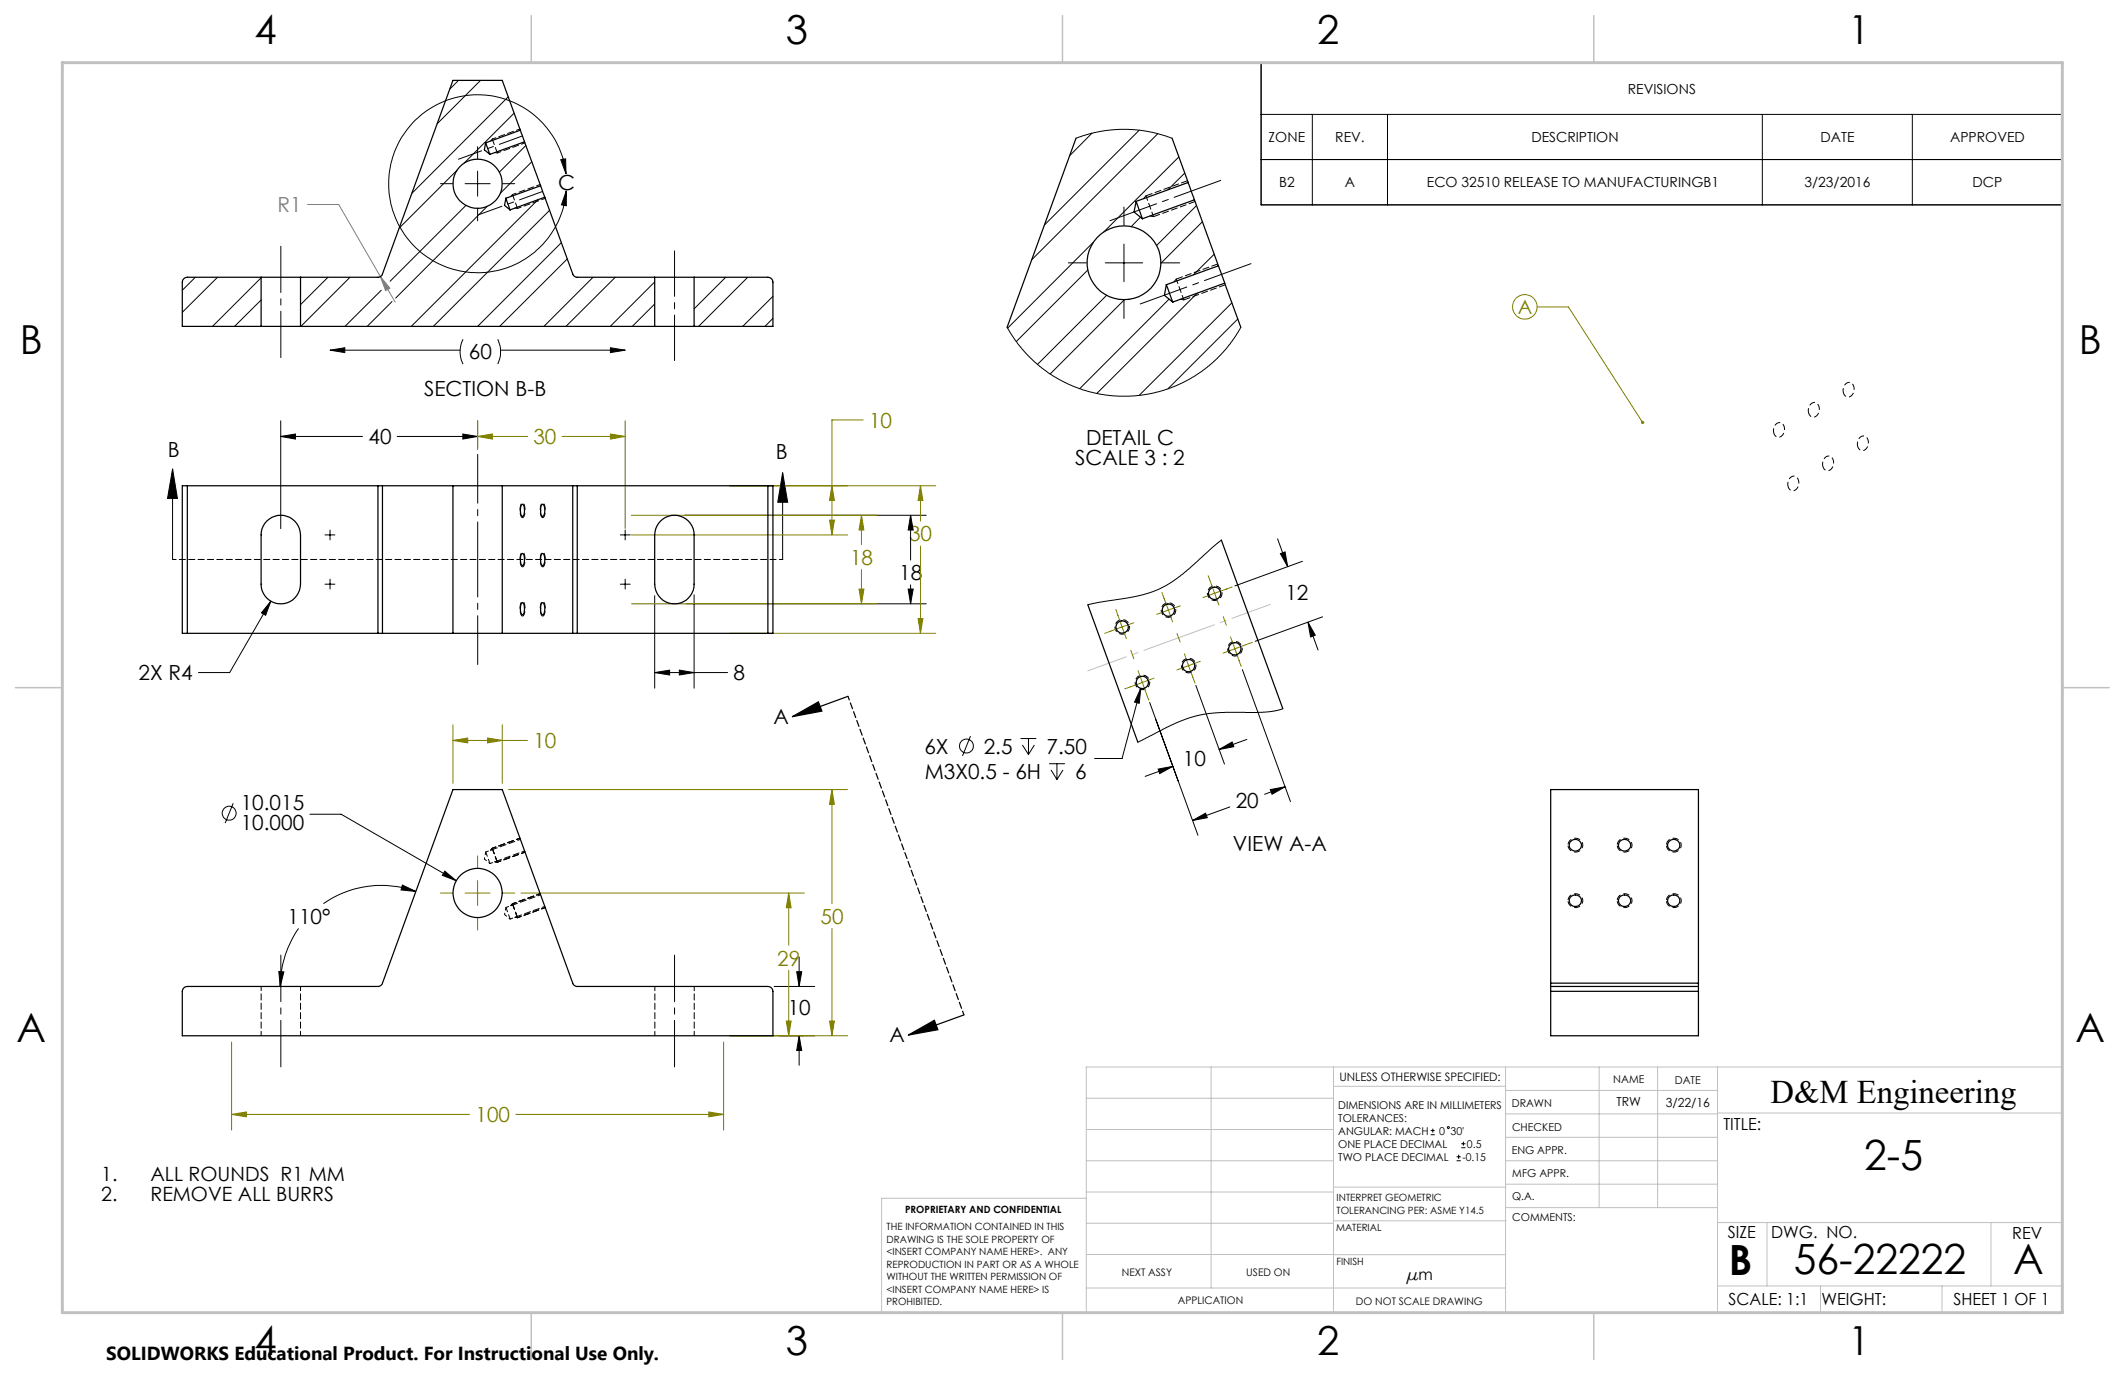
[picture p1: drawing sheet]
<svg xmlns="http://www.w3.org/2000/svg" width="432mm" height="279mm" viewBox="0 0 432 279" stroke-linecap="round" stroke-linejoin="round" font-family="sans-serif">
<g fill="none" stroke="#000" stroke-width=".2">
<path d="M256.3 12.7h162.8v28.9h-162.8zM89.5 37.3h2.5M94.5 37.3h5.1M97 29.8v2.4M97 34.8v5.1M102.1 37.3h2.5M113.9 32.5l1-.2 .1 3zM115 35.3a18.1 18.1 0 0 0-27.8-13 18.1 18.1 0 0 0 .6 30.7 18.1 18.1 0 0 0 27.3-14.2M115.1 38.8v3l-1-.2zM256.3 32.4h162.8M256.3 23.2h162.8M266.7 23.2v18.4"/>
<path d="M281.9 23.2v18.4M358.1 23.2v18.4M388.6 23.2v18.4M97 42.4v2.5M217.1 53.4h3.7M224.6 53.4h7.6M228.4 42.1v3.7M228.4 49.6v7.6M236 53.4h3.7M67.1 71.2l3-.5v.9zM67.1 71.2h26.4M94.1 68.9a5.6 5.6 0 0 0 0 5.1"/>
<path d="M101.1 68.9a5.9 5.9 0 0 1 0 5.1M101.7 71.2h25.3M124 70.7l3 .5-3 .4zM228.4 61v3.7M35.1 95.3l1 6h-2.1zM35.1 95.3v18.4M57 88.7l3-.5v1zM57 85.5v21.9M57 88.7h16.7M80.7 88.7h16.3M94.1 88.2l2.9 .5-2.9 .5zM97 85.5v5.6"/>
<path d="M159 96.1l1.1 6h-2.1zM159 96.1v17.6M66 118.7h2.1M66 108.7h2.1M67.1 107.7v2M67.1 117.7v2M126 118.7h2.1M126 108.7h2.1M127 107.7v2M127 117.7v2M139.1 104.7h49.1M184.5 119.7h1.1l-.6 3z"/>
<path d="M185 104.7l.6 3h-1.1zM185 104.7v9.1M185 118.9v3.8M259.6 109.5l2.1 5.6M260.2 112.5l.9-.4 .6 3zM264.7 114.1l-13.8 5M55 122.2l-1 2.8-.9-.5zM55 122.2l-8.3 14.5h-6.4M133 136.7l3.1-.5v1zM133 136.7h14.8M133 121v18.8M138 136.2l3 .5-3 .5z"/>
<path d="M139.5 122.7h48.7M141 120.9v18.9M231.8 139.9l-.3 3-1-.2zM231.8 139.9l-3.8 14.2h-5.6M243 139.3l5.8 16M252.4 136.1l9.8 26.8M265.8 126.4l1.5 2.7-1 .3zM265.8 126.4l2 5.7M268.7 125.3l-13.6 5M197.2 149.6l-1.6 4M207.4 150.1h3.2M207.8 151.4l1.2 1.9"/>
<path d="M209 150.1v3.2M210.2 151.4l-1.2 1.9M213.2 155.2h3.2M213.6 156.5l1.2 1.9M214.8 155.2v3.2M216 156.5l-1.2 1.9M233.6 142.7l9.8 27M235.3 156.3l3-.6-2.6 1.5zM238.3 155.7l-5.6 2.1M247.7 152.3l2.7-1.5 .3 .9zM253.4 150.2l-5.7 2.1M261.1 159.9l-4.1 1.5"/>
<path d="M47.4 163.2l-1.6 4.1M63 165.5h6.3l23.4 13.5M81.8 179.8l2.7 1.4-3-.4zM90.4 177l2.3 2-2.8-1.1zM242.3 166.7l2.7-1.5 .3 1zM249.9 164l-7.6 2.7M258.1 160.4l3-.5-2.6 1.5zM56.7 197.4l1 .1-.8 2.9zM60.7 188.7a20.4 20.4 0 0 0-3.8 11.7M84.5 181.2a20.6 20.6 0 0 0-18.8 2.4M161.9 197.4h1l-.5 3zM162.4 194.5v5.9"/>
<path d="M157.3 200.4h8.3M158.3 210.5h7.3M162.4 210.5l.5 3h-1zM162.4 210.5v6M290.7 230.6h.8M290.7 229.7h.8M291.1 229.3v.9M296 235.9h.8M296 235.1h.8M296.4 234.6v.9M296.9 233.2h.9M296.9 232.4h.9"/>
<path d="M297.4 232v.8"/>
<circle cx="196.4" cy="151.6" r="1.41"/>
<circle cx="46.6" cy="165.2" r="1.41"/>
<circle cx="294.3" cy="229.1" r=".21"/>
</g>
<path d="M161 145.6l5.3-3 .7 1.9zM172.3 141.5l-11.3 4.1M184.6 210.3l5.3-3 .7 1.9zM195.9 206.2l-11.3 4.1" fill="none" stroke="#000" stroke-width=".25"/>
<g fill="none" stroke="#808000" stroke-width=".2">
<path d="M312.3 62.4h6.4l15.1 23.4M97 85.5v5.8M97 88.7h10.2M97 88.7l3-.5v1zM114.2 88.7h12.8M124 88.2l3 .5-3 .5zM127 85.5v21.9M148.3 98.7h41.8M169.1 98.7l.4 3h-.9zM175.4 85.3h-6.3v23.4M187 98.7v7.2M187 98.7l.5 3h-1z"/>
<path d="M128.3 108.7h43.9M128.3 104.7h49.9M168.6 105.7h.9l-.4 3zM174.6 119.7h.9l-.5 3zM175 104.7v6M175 115.7v7M175 104.7l.5 3h-.9zM187 110.9v17.8M245.5 117l1.3 3.5M250.4 119.3l-3.6 1.2M128.3 122.7h49.9M148.3 128.7h41.8"/>
<path d="M186.5 125.7h1l-.5 3zM226.7 123.8l1.3 3.6M228 127.4l.9 2.4M228 127.4l-3.5 1.3M230.4 126.5l-2.4 .9M231.2 136.3l.9 2.4M232.1 138.7l1.3 3.6M232.1 138.7l-3.5 1.3M234.5 137.8l-2.4 .9M236.1 120.4l1.3 3.6M237.4 124l.9 2.4M237.4 124l-2.4 .8"/>
<path d="M239.8 123.1l-2.4 .9M240.7 132.9l.8 2.4M241.5 135.3l1.3 3.5M241.5 135.3l-2.4 .8M243.9 134.4l-2.4 .9M246.8 120.5l.9 2.4M246.8 120.5l-2.4 .9M250 129.4l.9 2.4M250.9 131.8l1.3 3.6M250.9 131.8l-2.4 .9M254.5 130.5l-3.6 1.3M92 147.3v11.9"/>
<path d="M92 150.5h15.2M92 150.5l3-.5v1zM99.1 150l3 .5-3 .5zM102.1 147.3v11.9M97 173.9v2.5M97 178.9v5.1M103.3 160.4h68.9M169.1 160.4v23.2M169.1 160.4l.4 3h-.9zM89.5 181.5h2.5M94.5 181.5h5.1M97 186.5v2.5"/>
<path d="M102.1 181.5h2.5M105.9 181.5h57.5M160.3 181.5v10.6M160.3 197.1v13.4M160.3 181.5l.5 3h-1zM169.1 188.7v21.8M47.1 211.7v17.9M147 211.7v17.9M148.2 210.5h24M159.8 207.5h1l-.5 3zM168.6 207.5h.9l-.4 3zM47.1 226.4h48.3"/>
<path d="M47.1 226.4l3-.4v.9zM104.8 226.4h42.2M144 226l3 .4-3 .5z"/>
<circle cx="309.8" cy="62.4" r="2.5"/>
</g>
<path d="M62.5 41.6h6.3l11.5 19.8M77.3 56.2l1.9 2.4-.8 .5z" fill="none" stroke="#808080" stroke-width=".2"/>
<path d="M318.6 171.7a1.45 1.45 0 0 1 1.5-1.5 1.45 1.45 0 0 1 1.4 1.5 1.45 1.45 0 0 1-1.5 1.4h-.1a1.44 1.44 0 0 1-1.3-1.4M328.6 171.7a1.45 1.45 0 0 1 1.5-1.5 1.45 1.45 0 0 1 1.4 1.5 1.45 1.45 0 0 1-1.5 1.4h-.1a1.44 1.44 0 0 1-1.3-1.4M338.6 171.7a1.45 1.45 0 0 1 1.5-1.5 1.45 1.45 0 0 1 1.4 1.5 1.45 1.45 0 0 1-1.5 1.4h-.1a1.44 1.44 0 0 1-1.3-1.4M318.6 183a1.45 1.45 0 0 1 1.5-1.5 1.45 1.45 0 0 1 1.4 1.5 1.45 1.45 0 0 1-1.5 1.4h-.1a1.44 1.44 0 0 1-1.3-1.4M328.6 183a1.45 1.45 0 0 1 1.5-1.5 1.45 1.45 0 0 1 1.4 1.5 1.45 1.45 0 0 1-1.5 1.4h-.1a1.44 1.44 0 0 1-1.3-1.4M338.6 183a1.45 1.45 0 0 1 1.5-1.5 1.45 1.45 0 0 1 1.4 1.5 1.45 1.45 0 0 1-1.5 1.4h-.1a1.44 1.44 0 0 1-1.3-1.4" fill="none" stroke="#000" stroke-width=".2" stroke-dasharray="1.3 .6" stroke-dashoffset="-.1" stroke-linecap="butt"/>
<path d="M106.2 115.2a2.61 2.61 0 0 1-.3-2.9 .34 .34 0 0 1 .5-.1 .34 .34 0 0 1 .2 .5 2.49 2.49 0 0 1-.4 2.5M106.2 105.2a2.61 2.61 0 0 1-.3-2.9 .34 .34 0 0 1 .5-.1 .34 .34 0 0 1 .2 .5 2.49 2.49 0 0 1-.4 2.5M110.3 115.2a2.61 2.61 0 0 1-.2-2.9 .34 .34 0 0 1 .4-.1 .34 .34 0 0 1 .2 .5 2.49 2.49 0 0 1-.4 2.5M110.3 105.2a2.61 2.61 0 0 1-.2-2.9 .34 .34 0 0 1 .4-.1 .34 .34 0 0 1 .2 .5 2.49 2.49 0 0 1-.4 2.5M106.2 125.2a2.61 2.61 0 0 1-.3-2.9 .34 .34 0 0 1 .5-.1 .34 .34 0 0 1 .2 .5 2.49 2.49 0 0 1-.4 2.5M110.3 125.2a2.61 2.61 0 0 1-.2-2.9 .34 .34 0 0 1 .4-.1 .34 .34 0 0 1 .2 .5 2.49 2.49 0 0 1-.4 2.5" fill="none" stroke="#000" stroke-width=".2" stroke-dasharray="1.3 .6" stroke-dashoffset=".1" stroke-linecap="butt"/>
<path d="M374.6 79.8a1.45 1.45 0 0 1 1.5-2 1.62 1.62 0 0 1 .6 1.7 1.62 1.62 0 0 1-1.3 1.2l-.5-.3-.3-.6M360.4 88a1.45 1.45 0 0 1 1.6-2.1 1.62 1.62 0 0 1 .6 1.7 1.62 1.62 0 0 1-1.3 1.2l-.6-.3-.3-.5M363.3 98.9a1.45 1.45 0 0 1 1.6-2.1 1.62 1.62 0 0 1 .6 1.7 1.62 1.62 0 0 1-1.3 1.2l-.6-.3-.3-.5M367.5 83.9a1.45 1.45 0 0 1 1.5-2 1.62 1.62 0 0 1 .6 1.6 1.62 1.62 0 0 1-1.2 1.3l-.6-.4-.3-.5M370.4 94.8a1.45 1.45 0 0 1 1.5-2.1 1.62 1.62 0 0 1 .6 1.7 1.62 1.62 0 0 1-1.2 1.2l-.6-.3-.3-.5M377.5 90.7a1.45 1.45 0 0 1 1.5-2 1.62 1.62 0 0 1 .6 1.6 1.62 1.62 0 0 1-1.3 1.3l-.5-.4-.3-.5" fill="none" stroke="#000" stroke-width=".2" stroke-dasharray="1.3 .6" stroke-dashoffset=".3" stroke-linecap="butt"/>
<path d="M226.6 127.9a1.5 1.5 0 0 1 1.5-2 1.5 1.5 0 0 1 1.3 2.1 1.5 1.5 0 0 1-2.5 .4l-.3-.5M230.7 139.2a1.5 1.5 0 0 1 1.5-2 1.5 1.5 0 0 1 1.3 2.1 1.5 1.5 0 0 1-2.5 .4l-.3-.5M236 124.5a1.5 1.5 0 0 1 1.5-2 1.5 1.5 0 0 1 1.3 2.1 1.5 1.5 0 0 1-2.5 .4l-.3-.5M240.1 135.8a1.5 1.5 0 0 1 1.5-2.1 1.5 1.5 0 0 1 1.3 2.2 1.5 1.5 0 0 1-2.5 .4l-.3-.5M245.4 121.1a1.5 1.5 0 0 1 1.5-2.1 1.5 1.5 0 0 1 1.3 2.2 1.5 1.5 0 0 1-2.5 .4l-.3-.5M249.5 132.3a1.5 1.5 0 0 1 1.5-2 1.5 1.5 0 0 1 1.3 2.2 1.5 1.5 0 0 1-2.5 .3l-.3-.5" fill="none" stroke="#000" stroke-width=".2" stroke-dasharray="1.3 .6" stroke-dashoffset=".7" stroke-linecap="butt"/>
<path d="M195.9 206.2l-23.6-64.7" fill="none" stroke="#000" stroke-width=".25" stroke-dasharray="1.3 .6" stroke-dashoffset=".5"/>
<path d="M57.1 50v22.7M57.1 216.8v-22.7M137.1 216.8v-22.7" fill="none" stroke="#000" stroke-width=".2" stroke-dasharray="15.2 1.3 1.3 1.3" stroke-dashoffset="5.8"/>
<path d="M97.1 135v-42.7" fill="none" stroke="#000" stroke-width=".2" stroke-dasharray="15.2 1.3 1.3 1.3" stroke-dashoffset="5.3"/>
<path d="M137.1 51v22.3" fill="none" stroke="#000" stroke-width=".2" stroke-dasharray="15.2 1.3 1.3 1.3" stroke-dashoffset="6"/>
<path d="M93.2 32.4l13-4.8M110.3 38.9l-13 4.7" fill="none" stroke="#000" stroke-width=".2" stroke-dasharray="15.2 1.3 1.3 1.3" stroke-dashoffset="10.2"/>
<path d="M105.7 26.2l-5.7 2.1M106.7 29l-5.6 2.1M109.8 37.5l-5.7 2M110.8 40.3l-5.6 2.1M159.1 113.7h-124M105.7 170.3l-5.7 2.1M106.7 173.1l-5.6 2.1M109.8 181.6l-5.7 2.1M110.8 184.4l-5.6 2.1" fill="none" stroke="#000" stroke-width=".2" stroke-dasharray="1.3 .6" stroke-dashoffset=".5"/>
<path d="M221 136.3l37.2-13.5" fill="none" stroke="#c0c0c0" stroke-width=".2" stroke-dasharray="15.2 1.3 1.3 1.3" stroke-dashoffset="6.9"/>
<g fill="none" stroke="#c0c0c0" stroke-width=".2">
<path d="M246.1 216.8v44.9M271 216.8v49.9M305.9 216.8v49.9M324.9 216.8v28.6M336.8 216.8v28.6M349 216.8v49.9M220.7 235.9h50.3M220.7 229.5h50.3M220.7 223.2h50.3M271 220.7h34.9M305.9 231.1h43.1M305.9 226.3h43.1"/>
<path d="M305.9 221.6h43.1M305.9 235.9h43.1M349 226.2h70.1M220.7 243.5h-41.6v23.2h240v-49.9h-198.4v49.9M220.7 248.6h50.3M220.7 242.2h50.3M220.7 254.9h50.3M271 255h34.9M271 248.1h35M271 241.2h35M305.9 240.6h43.1M306 245.4h43"/>
<path d="M349 248.4h70.1M359.1 248.4v12.9M404.6 248.4v12.9M220.7 261.7h85.2M349 261.3h70.1M369.9 261.3v5.4M394.6 261.3v5.4"/>
</g>
<path d="M107.9 3.2v9.5M215.9 3.2v9.5M323.8 3.2v9.5M3.1 139.7h9.6M419.1 139.7h9.5M107.9 266.7v9.6M215.9 266.7v9.6M323.8 266.7v9.6" fill="none" stroke="#c0c0c0" stroke-width=".3"/>
<path d="M12.7 12.7h406.4v254h-406.4z" fill="none" stroke="#c0c0c0" stroke-width=".6"/>
<path d="M100 28.3l1.1 2.8M104.1 39.5l1.1 2.9M100 172.4l1.1 2.8M104.1 183.7l1.1 2.8" fill="none" stroke="#000" stroke-width=".2" stroke-dasharray="1.3 .6" stroke-dashoffset=".1"/>
<path d="M232.9 39.8l1.5 4.2M239 56.7l1.6 4.2" fill="none" stroke="#000" stroke-width=".2" stroke-dasharray="1.3 .6" stroke-dashoffset=".3"/>
<path d="M225.5 44.8l22.6-8.1M254.2 53.6l-22.5 8.2" fill="none" stroke="#000" stroke-width=".2" stroke-dasharray="15.2 1.3 1.3 1.3" stroke-dashoffset="5.2"/>
<path d="M100 28.3l-.3 .3M101.1 31.1l-.5-.1M104.1 39.5l-.3 .4M105.2 42.4l-.5-.1M100 172.4l-.3 .4M101.1 175.2l-.5-.1M104.1 183.7l-.3 .3M105.2 186.5l-.5-.1" fill="none" stroke="#000" stroke-width=".2" stroke-dasharray="1.3 .6"/>
<path d="M241.3 36.7l-8.4 3.1M242.9 40.9l-8.5 3.1M247.5 53.6l-8.5 3.1M249 57.9l-8.4 3" fill="none" stroke="#000" stroke-width=".2" stroke-dasharray="1.3 .6" stroke-dashoffset="-.1"/>
<path d="M232.9 39.8l-.5 .6M234.4 44l-.7-.1M239 56.7l-.5 .6M240.6 60.9l-.8-.1" fill="none" stroke="#000" stroke-width=".2" stroke-dasharray="1.3 .6" stroke-dashoffset=".4"/>
<path d="M229.8 132.2l.6 1.7M239.2 128.7l.6 1.8M248.6 125.3l.6 1.7" fill="none" stroke="#808000" stroke-width=".2" stroke-dasharray="15.2 1.3 1.3 1.3"/>
<g fill="#000">
<path d="M159 96.1l1.1 6h-2.1zM35.1 95.3l1 6h-2.1zM113.9 32.5l1-.2 .1 3zM115.1 38.8v3l-1-.2z"/>
<path d="M90.4 177l-.5 .9 2.8 1.1zM81.8 179.8l2.7 1.4-3-.4zM56.7 197.4l1 .1-.8 2.9zM161.9 197.4h1l-.5 3zM162.4 210.5l.5 3h-1zM55 122.2l-1.9 2.3 .9 .5zM133 136.7l3.1-.5v1zM138 136.2l3 .5-3 .5zM57 88.7l3-.5v1zM94.1 88.2l2.9 .5-2.9 .5zM185 104.7l.6 3h-1.1zM184.5 119.7h1.1l-.6 3zM265.8 126.4l1.5 2.7-1 .3zM260.2 112.5l.9-.4 .6 3zM242.3 166.7l2.7-1.5 .3 1zM258.1 160.4l3-.5-2.6 1.5zM235.3 156.3l3-.6-2.6 1.5zM247.7 152.3l2.7-1.5 .3 .9zM231.8 139.9l-1.3 2.8 1 .2zM67.1 71.2l3-.5v.9zM124 70.7l3 .5-3 .4z"/>
<path d="M184.6 210.3l5.3-3 .7 1.9zM161 145.6l5.3-3 .7 1.9z"/>
</g>
<path d="M168.6 207.5h.9l-.4 3zM169.1 160.4l.4 3h-.9zM99.1 150l3 .5-3 .5zM92 150.5l3-.5v1zM47.1 226.4l3-.4v.9zM144 226l3 .4-3 .5zM160.3 181.5l.5 3h-1zM159.8 207.5h1l-.5 3zM187 98.7l.5 3h-1zM186.5 125.7h1l-.5 3zM97 88.7l3-.5v1zM124 88.2l3 .5-3 .5zM168.6 105.7h.9l-.4 3zM169.1 98.7l.4 3h-.9zM175 104.7l.5 3h-.9zM174.6 119.7h.9l-.5 3z" fill="#808000"/>
<path d="M77.3 56.2l1.9 2.4-.8 .5z" fill="#808080"/>
<path d="M333.6 85.6a.34 .34 0 0 1 .4 0 .34 .34 0 0 1 0 .5l-.2-.3 .2 .3a.34 .34 0 0 1-.5-.1 .34 .34 0 0 1 .1-.4z" fill="#808000"/>
<g fill="none" stroke="#000" stroke-width=".25">
<path d="M98.7 29l.9 2.4M98.7 29l-.3 1.4 1.2 1M105.7 26.5l-3.6-10.2h-10.1l-14.3 39.4a.94 .94 0 0 1-.9 .6h-15.7M105.7 26.5l.9 2.3M105.7 26.5l-7 2.5M106.6 28.8l3.3 8.9M106.6 28.8l-7 2.6M109.9 37.7l.8 2.4M109.9 37.7l-7.1 2.6M218.7 28.1l-14.1 38.4M238.2 28.1l3.2 9M241.4 37.1l1.3 3.5"/>
<path d="M241.4 37.1l-10.5 3.8M53.1 56.3h-15a1.02 1.02 0 0 0-1.1 1v9h16.1M53.1 56.3h8M53.1 56.3v10M61.1 56.3v10M102.8 40.3l.8 2.4M102.8 40.3l-.3 1.4 1.1 1M110.7 40.1l5.7 15.6a.94 .94 0 0 0 .9 .6h15.7M110.7 40.1l-7.1 2.6M133 56.3h8M133 56.3v10M141 56.3h15a1.02 1.02 0 0 1 1.1 1v9h-16.1"/>
<path d="M141 56.3v10M230.9 40.9l1.2 3.6M230.9 40.9l-.5 2.2 1.7 1.4M237 57.9l1.3 3.5M237 57.9l-.4 2.1 1.7 1.4M242.7 40.6l4.9 13.4M242.7 40.6l-10.6 3.9M247.6 54l1.2 3.5M247.6 54l-10.6 3.9M248.8 57.5l-10.5 3.9M248.8 57.5l3.3 9M53.1 66.3h8"/>
<path d="M61.1 66.3h71.9M133 66.3h8M38.1 98.7h-1.1v30h1.1M38.1 98.7h38.7M38.1 98.7v30M76.8 98.7h.9M76.8 98.7v30M77.7 98.7h38.7M77.7 98.7v30M92 98.7v30M102.1 98.7v30M116.4 98.7h.9"/>
<path d="M116.4 98.7v30M117.3 98.7h38.7M117.3 98.7v30M156 98.7h1.1v30h-1.1M156 98.7v30M54.2 105.9a4 4 0 0 1 4.4-.9 4 4 0 0 1 2.5 3.7v10a4 4 0 0 1-4 4 4 4 0 0 1-4-4v-10a3.8 3.8 0 0 1 1.1-2.8zM106.1 102.5l.1-.1a2.19 2.19 0 0 1 0 2.6 2.09 2.09 0 0 1-.1-2.5zM106.1 112.5h.1a2.13 2.13 0 0 1 0 2.4 1.87 1.87 0 0 1-.3-2.1zM110.2 102.5l.1-.1a2.04 2.04 0 0 1 0 2.6 2.09 2.09 0 0 1-.1-2.5zM110.2 112.5a1.41 1.41 0 0 1 .5 1.7l-.2 .5-.2 .2a1.87 1.87 0 0 1-.3-2.1zM134.2 105.9a4 4 0 0 1 4.4-.9 4 4 0 0 1 2.4 3.7v10a4 4 0 0 1-4 4 4 4 0 0 1-4-4v-10a4.1 4.1 0 0 1 1.2-2.8zM248.2 109.7l12.5 34.3"/>
<path d="M38.1 128.7h38.7M76.8 128.7h.9M77.7 128.7h38.7M106.1 122.5l.1-.1a2.19 2.19 0 0 1 0 2.6 2.09 2.09 0 0 1-.1-2.5zM110.2 122.5l.1-.1a2.04 2.04 0 0 1 0 2.6 2.09 2.09 0 0 1-.1-2.5zM116.4 128.7h.9M117.3 128.7h38.7M221.1 122.9l10.1 27.9M315.1 199.8v.6M315.1 199.8v-39.4h30v39.4M315.1 199.8h30M345.1 199.8v.6"/>
<path d="M37.4 200.7l.7-.3h38.7a.94 .94 0 0 0 .9-.6l14.3-39.4h10.1l14.3 39.4a.94 .94 0 0 0 .9 .6h38.7a1.02 1.02 0 0 1 1.1 1v9.1h-120.1v-9.1zM315.1 200.4v1M315.1 200.4h30M315.1 201.4v9.1h30v-9.1M315.1 201.4h30M345.1 200.4v1"/>
<circle cx="97" cy="37.3" r="5"/>
<circle cx="228.4" cy="53.4" r="7.5"/>
<circle cx="228" cy="127.4" r="1.26"/>
<circle cx="232.1" cy="138.7" r="1.25"/>
<circle cx="237.4" cy="124" r="1.26"/>
<circle cx="241.5" cy="135.3" r="1.25"/>
<circle cx="246.8" cy="120.6" r="1.26"/>
<circle cx="250.9" cy="131.8" r="1.25"/>
<circle cx="320.1" cy="171.8" r="1.23"/>
<circle cx="330.1" cy="171.8" r="1.22"/>
<circle cx="340.1" cy="171.8" r="1.23"/>
<circle cx="97.1" cy="181.5" r="5"/>
<circle cx="320.1" cy="183.1" r="1.22"/>
<circle cx="330.1" cy="183.1" r="1.21"/>
<circle cx="340.1" cy="183.1" r="1.22"/>
</g>
<path d="M98.7 173.1l.9 2.4M102.8 184.4l.9 2.3" fill="none" stroke="#000" stroke-width=".2" stroke-dasharray="1.3 .6" stroke-dashoffset=".3"/>
<path d="M53.1 210.4v-10M61.1 210.4v-10M133.1 210.4v-10M141.1 210.4v-10" fill="none" stroke="#000" stroke-width=".2" stroke-dasharray="1.3 .6" stroke-dashoffset=".4"/>
<path d="M98.4 174.6l1.2 .9M98.7 173.1l-.3 1.5M99.6 175.5l7-2.6M105.8 170.6l-7.1 2.5M102.5 185.8l1.2 .9M102.8 184.4l-.3 1.4M103.7 186.8l7-2.6M109.9 181.8l-7.1 2.6" fill="none" stroke="#000" stroke-width=".2" stroke-dasharray="1.3 .6" stroke-dashoffset=".7"/>
<g fill="none" stroke="#000" stroke-width=".2">
<path d="M93.2 16.3l-1.8 1.8M97.6 16.3l-8.8 8.9M103.3 19.7l-19.6 19.6M92.9 34.6l-11.8 11.7M104.5 23l-10.2 10.2M106.9 29.6l-5.4 5.4M108.1 32.9l-6.4 6.4M218.7 28.1l4.3-1.3 4.4-.5h2.7l2.6 .3 2.2 .5 3.3 1M221.9 27.1l-4.5 4.5M231.5 26.5l-19.3 19.2M235.3 27.2l-25.6 25.6M239.5 31.9l-15.2 15.2"/>
<path d="M240.7 35.2l-3.4 3.4M39.7 56.3l-2.7 2.7M44.2 56.3l-7.2 7.2M53.1 56.4l-9.9 9.9M66.6 56.3l-5.5 5.6M71.1 56.3l-10 10M77.5 59l-7.4 7.3M94.7 41.7l-15.4 15.4M99 41.9l-18.6 18.7M109.3 40.6l-25.7 25.7M111.7 42.8l-23.6 23.5M114.1 49.3l-17.1 17"/>
<path d="M115.3 52.6l-13.8 13.7M120.5 56.3l-10 10M125 56.3l-10 10M133 57.3l-9 9M147.5 56.3l-6.5 6.5M151.9 56.3l-9.9 10M221.1 54.9l-14.6 14.5M222.1 49.3l-17.3 17.4M231.7 44.1l-1.8 1.9M243.1 41.8l-8.1 8.1M243.3 59.5l-20.4 20.4M244.3 45l-8.4 8.5"/>
<path d="M246.7 51.6l-4.2 4.2M53.1 61l-5.4 5.3M79.7 61.3l-5.1 5M133 61.8l-4.5 4.5M157.1 60.2l-6.2 6.1M157.1 64.7l-1.7 1.6M204.6 66.5l1.8 2.8 2.5 2.9 2.3 2.2 3 2.2 3 1.5 2.9 1.1 3.6 .9 3.5 .4 3.6-.1 3.6-.5 3.5-1.1 3.9-1.8 2.5-1.6 3-2.6 2.6-2.8 2.2-3.5M224.9 60l-14.1 14M228.5 60.9l-15.1 15.1M237.6 60.8l-18.2 18.2M250.3 61.5l-18.8 18.8M251.5 64.8l-14.2 14.2"/>
<path d="M248.2 109.7l-7.7 6.9-2 1.4-2.3 1.4-2 .9-2.8 .8-8.1 1.3-2.2 .5M260.7 144l-1.6 .5-1.5 .2-10.2 .1-4.3 .7-1.7 .4-2.6 1.1-7.6 3.8"/>
</g>
<g font-size="8.5">
<text x="378.8" y="237.7">2-5</text>
<text x="351.3" y="259">B</text>
<text x="364.5" y="258.9">56-22222</text>
<text x="409.1" y="258.9">A</text>
</g>
<g font-size="8.1">
<text x="51.7" y="9">4</text>
<text x="159.7" y="9">3</text>
<text x="267.6" y="9">2</text>
<text x="375.6" y="9">1</text>
<text x="4" y="72">B</text>
<text x="422.4" y="72">B</text>
<text x="3.3" y="211.7">A</text>
<text x="421.7" y="211.7">A</text>
<text x="51.7" y="275.2">4</text>
<text x="159.7" y="275.2">3</text>
<text x="267.6" y="275.2">2</text>
<text x="375.6" y="275.2">1</text>
</g>
<text font-size="6.7" x="359.8" y="224.1">D&amp;M Engineering</text>
<g font-size="4.2">
<text x="113.4" y="38.5">C</text>
<text x="95.3" y="73">60</text>
<text x="86.2" y="80.4">SECTION B-B</text>
<text x="34.1" y="92.8">B</text>
<text x="74.9" y="90.3">40</text>
<text x="157.7" y="93.2">B</text>
<text x="218.5" y="94.5">SCALE 3 : 2</text>
<text x="220.7" y="90.3">DETAIL C</text>
<text x="182.7" y="117.9">18</text>
<text x="261.2" y="121.9">12</text>
<text x="28.2" y="138.2">2X R4</text>
<text x="149.1" y="138.2">8</text>
<text x="157.2" y="147.1">A</text>
<text x="187.8" y="153.1">6X</text>
<text x="199.9" y="153.1">2.5</text>
<text x="212.6" y="153.1">7.50</text>
<text x="240.4" y="155.7">10</text>
<text x="187.9" y="158.2">M3X0.5 - 6H</text>
<text x="218.5" y="158.2">6</text>
<text x="48.9" y="164.5">10.015</text>
<text x="251.1" y="164.3">20</text>
<text x="48.9" y="168.6">10.000</text>
<text x="250.5" y="172.9">VIEW A-A</text>
<text x="58.4" y="187.7">110°</text>
<text x="160.1" y="206.3">10</text>
<text x="180.7" y="211.8">A</text>
</g>
<text font-size="4.2" fill="#808080" x="56.4" y="43.1">R1</text>
<g font-size="4.2" fill="#808000">
<text x="176.6" y="86.9">10</text>
<text x="108.4" y="90.3">30</text>
<text x="184.7" y="110">30</text>
<text x="172.7" y="114.8">18</text>
<text x="108.4" y="152">10</text>
<text x="166.7" y="187.7">50</text>
<text x="157.9" y="196.2">29</text>
<text x="96.6" y="228">100</text>
</g>
<text font-size="4" fill="#808000" x="308.4" y="63.8">A</text>
<g font-size="4">
<text x="20.6" y="240.1">1.</text>
<text x="20.6" y="244.1">2.</text>
<text x="30.6" y="240.1">ALL ROUNDS R1 MM</text>
<text x="30.6" y="244.1">REMOVE ALL BURRS</text>
</g>
<text font-size="3.8" x="21.6" y="276.3">SOLIDWORKS Educational Product. For Instructional Use Only.</text>
<g font-size="3.4">
<text x="350.2" y="229.5">TITLE:</text>
<text x="351.1" y="251.6">SIZE</text>
<text x="359.9" y="251.6">DWG. NO.</text>
<text x="408.9" y="251.7">REV</text>
<text x="351.2" y="265.2">SCALE: 1:1</text>
<text x="370.1" y="265.3">WEIGHT:</text>
<text x="396.9" y="265.2">SHEET 1 OF 1</text>
</g>
<text font-size="3.2" x="285.7" y="260.1">mm</text>
<g font-size="2.8">
<text x="330.8" y="19">REVISIONS</text>
<text x="257.8" y="28.9">ZONE</text>
<text x="271.3" y="28.9">REV.</text>
<text x="311.2" y="28.9">DESCRIPTION</text>
<text x="369.9" y="28.9">DATE</text>
<text x="396.3" y="28.9">APPROVED</text>
<text x="259.9" y="38.1">B2</text>
<text x="273.3" y="38.1">A</text>
<text x="289.9" y="38.1">ECO 32510 RELEASE TO MANUFACTURINGB1</text>
<text x="366.7" y="38.1">3/23/2016</text>
<text x="400.8" y="38.1">DCP</text>
</g>
<g font-size="2.5">
<text x="328.5" y="224.8">TRW</text>
<text x="338.5" y="224.9">3/22/16</text>
</g>
<text font-size="2.4" x="272.2" y="219.7">UNLESS OTHERWISE SPECIFIED:</text>
<g font-size="2.2">
<text x="327.8" y="220.1">NAME</text>
<text x="340.3" y="220.2">DATE</text>
<text x="271.9" y="225.3">DIMENSIONS ARE IN MILLIMETERS</text>
<text x="271.9" y="227.9">TOLERANCES:</text>
<text x="307.2" y="224.9">DRAWN</text>
<text x="271.9" y="233.2">ONE PLACE DECIMAL</text>
<text x="271.9" y="230.6">ANGULAR: MACH</text>
<text x="292.5" y="230.6">0</text>
<text x="294.7" y="230.6">30'</text>
<text x="298.1" y="233.2">0.5</text>
<text x="307.3" y="229.8">CHECKED</text>
<text x="271.9" y="235.9">TWO PLACE DECIMAL</text>
<text x="297.1" y="235.9">-0.15</text>
<text x="307.2" y="234.5">ENG APPR.</text>
<text x="307.3" y="239.2">MFG APPR.</text>
<text x="307.3" y="243.9">Q.A.</text>
<text x="307.3" y="248.1">COMMENTS:</text>
</g>
<g font-size="2.1">
<text x="227.9" y="259.2">NEXT ASSY</text>
<text x="253.3" y="259.2">USED ON</text>
<text x="239.3" y="265">APPLICATION</text>
<text x="275.5" y="265.1">DO NOT SCALE DRAWING</text>
</g>
<g font-size="2">
<text x="271.6" y="244.1">INTERPRET GEOMETRIC</text>
<text x="180.2" y="250">THE INFORMATION CONTAINED IN THIS</text>
<text x="183.9" y="246.4">PROPRIETARY AND CONFIDENTIAL</text>
<text x="271.5" y="250.2">MATERIAL</text>
<text x="271.6" y="246.6">TOLERANCING PER: ASME Y14.5</text>
<text x="180.2" y="252.5">DRAWING IS THE SOLE PROPERTY OF</text>
<text x="180.2" y="255.1">&lt;INSERT COMPANY NAME HERE&gt;. ANY</text>
<text x="180.2" y="257.6">REPRODUCTION IN PART OR AS A WHOLE</text>
<text x="271.5" y="257">FINISH</text>
<text x="180.2" y="260.1">WITHOUT THE WRITTEN PERMISSION OF</text>
<text x="180.2" y="262.6">&lt;INSERT COMPANY NAME HERE&gt; IS</text>
<text x="180.2" y="265.2">PROHIBITED.</text>
</g>
</svg>
